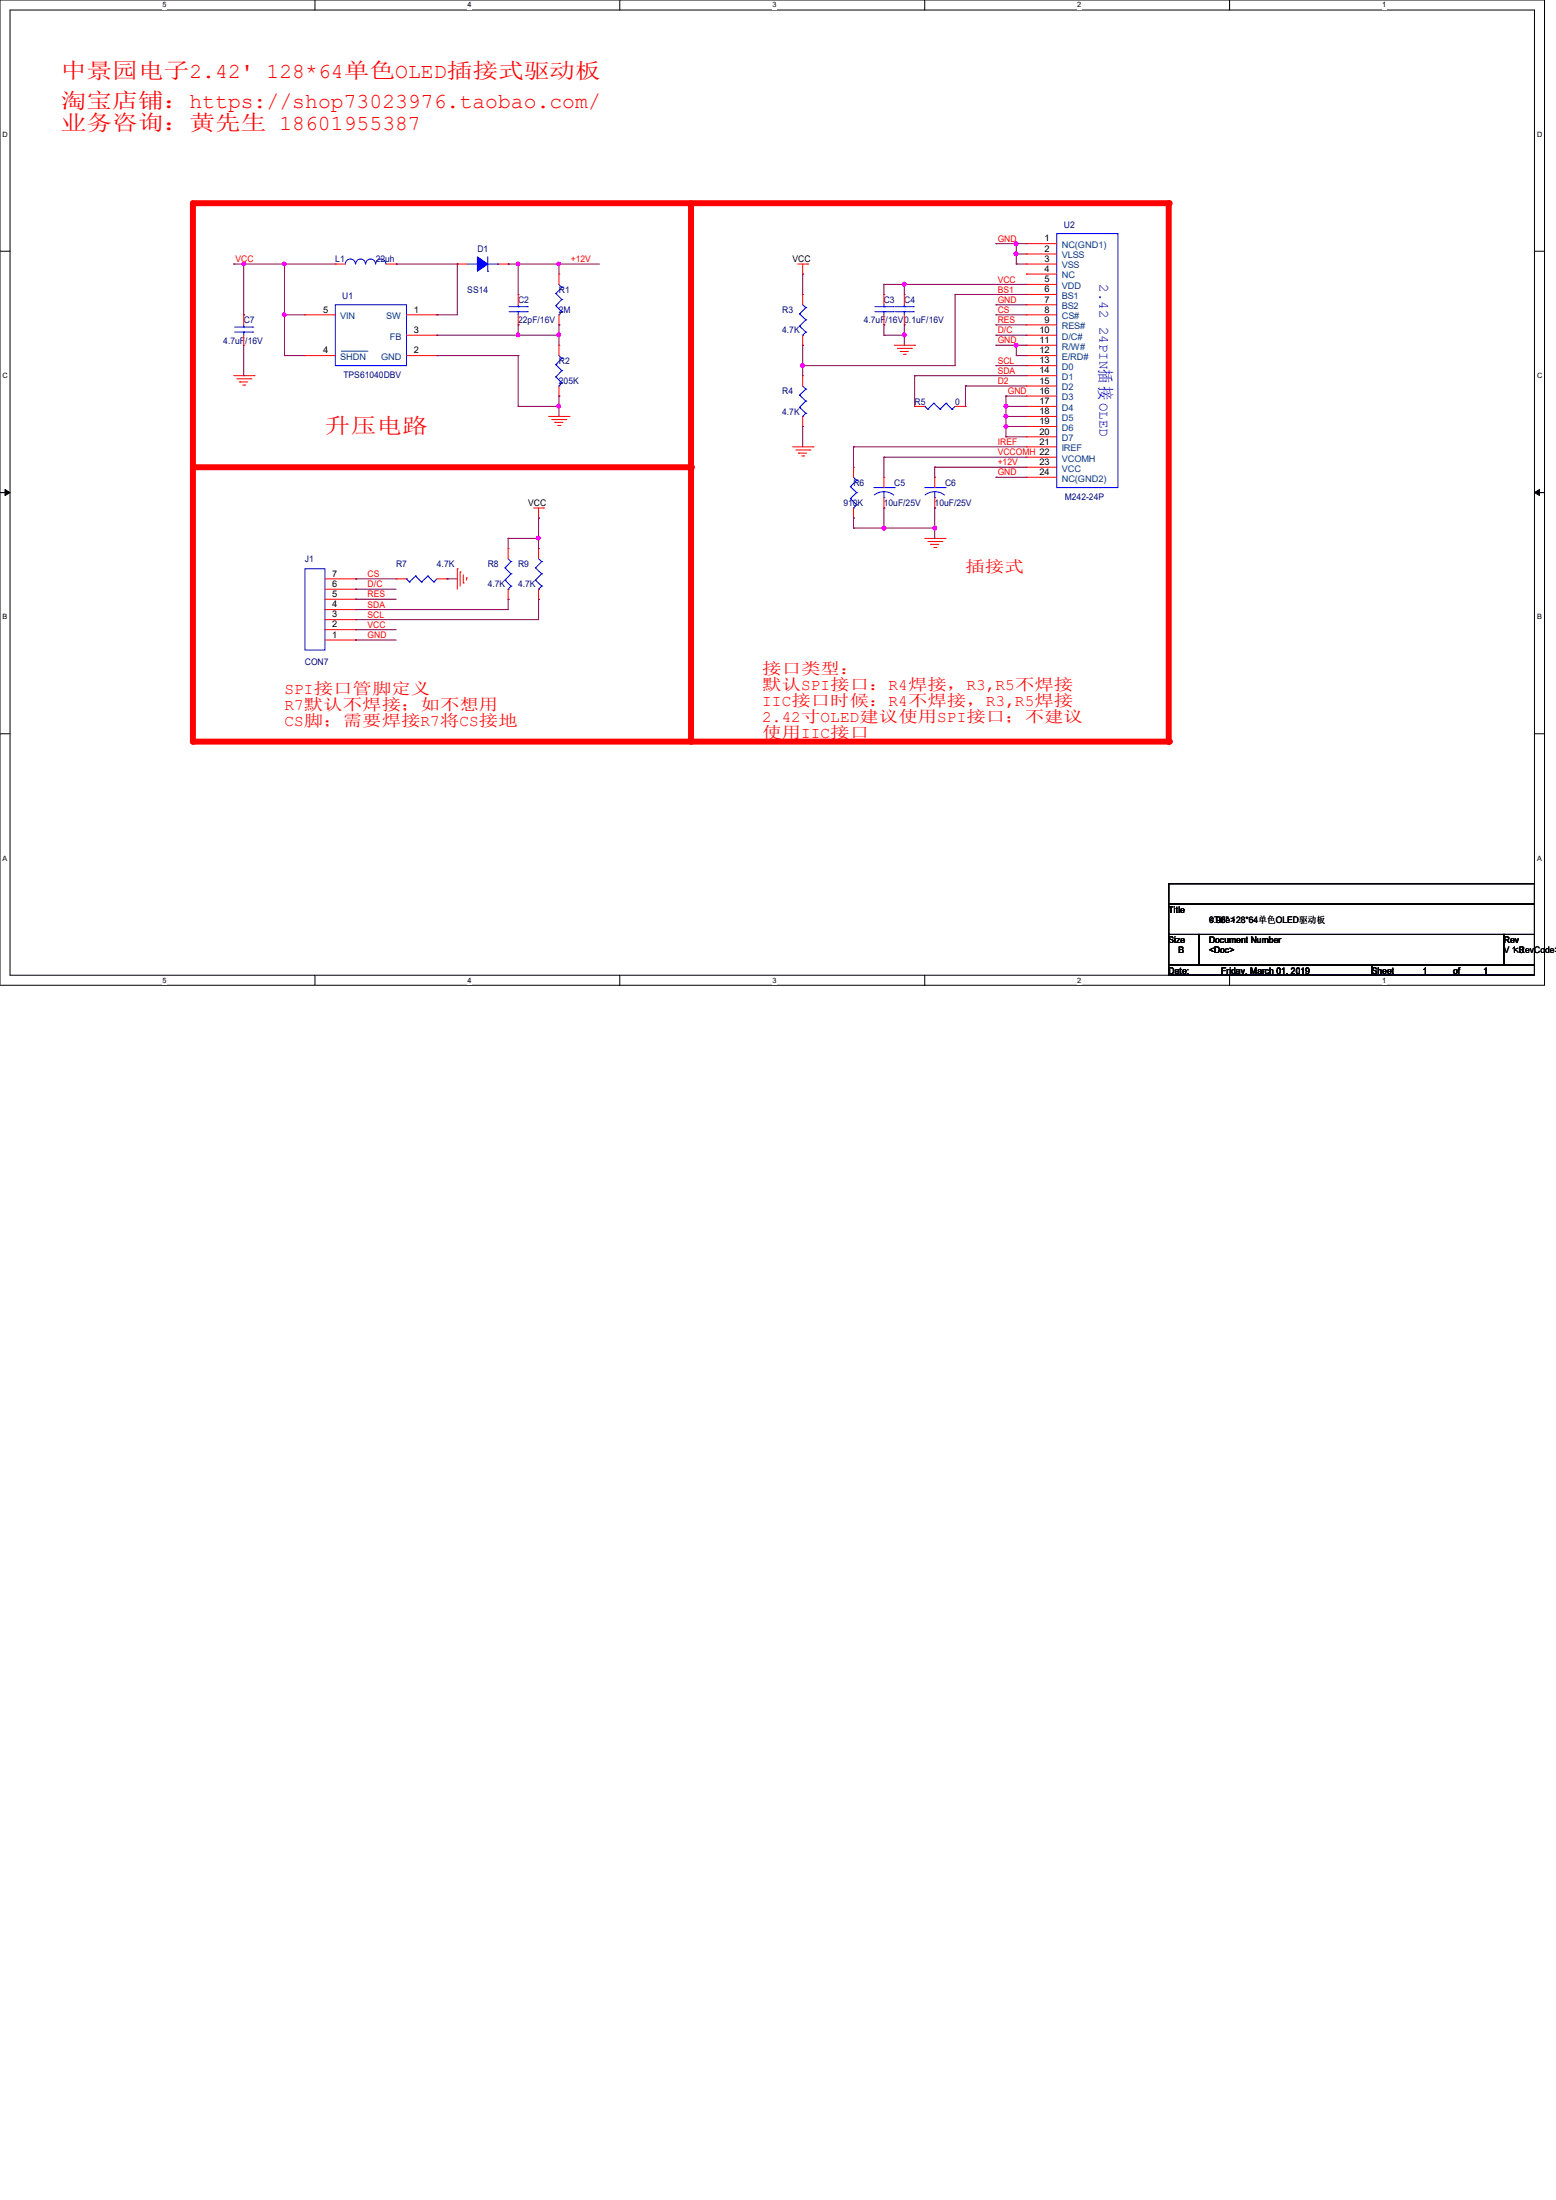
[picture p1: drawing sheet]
<svg xmlns="http://www.w3.org/2000/svg" width="210mm" height="297mm" viewBox="0 0 210 297" stroke-linecap="round" stroke-linejoin="round" font-family="sans-serif">
<path d="M0 0h208.4v133h-208.4zM1.4 1.4h205.7v130.3h-205.7z" fill="none" stroke="#000" stroke-width=".13"/>
<g fill="#fff">
<path d="M21.9 .1h.6v1.1h-.6z"/>
<path d="M21.9 131.8h.6v1.1h-.6z"/>
</g>
<path d="M42.5 0v1.4M42.5 131.7v1.3" fill="none" stroke="#000" stroke-width=".13"/>
<g fill="#fff">
<path d="M63.1 .1h.5v1.1h-.5z"/>
<path d="M63.1 131.8h.5v1.1h-.5z"/>
</g>
<path d="M83.7 0v1.4M83.7 131.7v1.3" fill="none" stroke="#000" stroke-width=".13"/>
<g fill="#fff">
<path d="M104.2 .1h.6v1.1h-.6z"/>
<path d="M104.2 131.8h.6v1.1h-.6z"/>
</g>
<path d="M124.8 0v1.4M124.8 131.7v1.3" fill="none" stroke="#000" stroke-width=".13"/>
<g fill="#fff">
<path d="M145.4 .1h.5v1.1h-.5z"/>
<path d="M145.4 131.8h.5v1.1h-.5z"/>
</g>
<path d="M165.9 0v1.4M165.9 131.7v1.3" fill="none" stroke="#000" stroke-width=".13"/>
<g fill="#fff">
<path d="M186.5 .1h.6v1.1h-.6z"/>
<path d="M186.5 131.8h.6v1.1h-.6z"/>
<path d="M.3 17.6h.8v1.1h-.8z"/>
<path d="M207.4 17.6h.8v1.1h-.8z"/>
<path d="M.3 50.2h.8v1.1h-.8z"/>
<path d="M207.4 50.2h.8v1.1h-.8z"/>
</g>
<path d="M0 33.9h1.4M207.1 33.9h1.3" fill="none" stroke="#000" stroke-width=".13"/>
<g fill="#fff">
<path d="M.3 82.8h.7v1.1h-.7z"/>
<path d="M207.4 82.8h.7v1.1h-.7z"/>
</g>
<path d="M0 66.5h1.4M207.1 66.5h1.3" fill="none" stroke="#000" stroke-width=".13"/>
<path d="M.7 66.1l.7 .4-.7 .4zM207.1 66.5l.7-.4v.8z" fill="#000" stroke="#000" stroke-width=".13"/>
<g fill="#fff">
<path d="M.3 115.3h.7v1.1h-.7z"/>
<path d="M207.4 115.3h.7v1.1h-.7z"/>
</g>
<path d="M0 99.1h1.4M207.1 99.1h1.3" fill="none" stroke="#000" stroke-width=".13"/>
<path d="M26 27.4h131.7" fill="none" stroke="#f00" stroke-width=".8"/>
<circle cx="157.7" cy="27.4" r=".4" fill="#f00"/>
<path d="M26 100.1h131.7" fill="none" stroke="#f00" stroke-width=".8"/>
<circle cx="157.7" cy="100.1" r=".4" fill="#f00"/>
<path d="M26 27.4v72.7" fill="none" stroke="#f00" stroke-width=".8"/>
<circle cx="26" cy="100.1" r=".4" fill="#f00"/>
<path d="M157.7 27.4v72.7" fill="none" stroke="#f00" stroke-width=".8"/>
<circle cx="157.7" cy="100.1" r=".4" fill="#f00"/>
<path d="M93.3 27.4v72.7" fill="none" stroke="#f00" stroke-width=".8"/>
<circle cx="93.3" cy="100.1" r=".4" fill="#f00"/>
<path d="M26 63.1h67.3" fill="none" stroke="#f00" stroke-width=".8"/>
<circle cx="93.3" cy="63.1" r=".4" fill="#f00"/>
<g fill="none" stroke="#f00" stroke-width=".13">
<path d="M45.3 35.6h.1M45.3 35.6h1.3M52.1 35.6h1.4M53.5 35.6h.1M61.7 35.6h.1M61.7 35.6h1.4M67.2 35.6h1.4M68.6 35.6h.1M69.9 39.8h.1M69.9 39.8v1.3M75.4 37h.1M75.4 37v1.4"/>
<path d="M107.7 35.6h1.3M108.3 37h.1M108.3 39.8h.1M108.3 35.6v1.4M108.3 39.8v1.3M109 35.6h.1M119.3 39.8h.1M119.3 39.8v1.3M122 39.8h.1M122 39.8v1.3M138.5 32.9h.1M138.5 34.3h.1"/>
<path d="M138.5 35.6h.1M138.5 37h.1M138.5 38.4h.1M138.5 39.8h.1M138.5 35.6h4.1M138.5 32.9h4.1M138.5 34.3h4.1M138.5 37h4.1M138.5 38.4h4.1M138.5 39.8h4.1M31.5 50.7h2.8M32 51.1h1.9"/>
<path d="M32.3 51.6h.1M32.3 51.6h1.1M32.8 52h.2M32.9 42.5h.1M32.9 46.6h.1M32.9 42.5v1.4M32.9 45.3v1.3M33 52h.1M33.9 51.1h.1M34.3 50.7h.1M41.1 48h.1M41.1 42.5h.1"/>
<path d="M41.1 42.5h4.2M41.1 48h4.2M54.9 42.5h4.1M54.9 45.3h4.1M54.9 48h4.1M59 42.5h.1M59 48h.1M59 45.3h.1M69.9 43.9h.1M69.9 42.5v1.4M74 56.2h2.8M74.5 56.6h1.9"/>
<path d="M74.9 57h.1M74.9 57h1.1M75.3 57.4h.3M75.4 46.6h.1M75.4 53.5h.1M75.4 43.9h.1M75.4 42.5v1.4M75.4 46.6v1.4M75.4 52.1v1.4M75.6 57.4h.1M76.4 56.6h.1M76.8 56.2h.1"/>
<path d="M108.3 50.7h.1M108.3 57.6h.1M108.3 46.6h.1M108.3 45.3v1.3M108.3 50.7v1.4M108.3 56.2v1.4M119.3 43.9h.1M119.3 42.5v1.4M120.7 46.6h2.7M121.1 47h1.9M121.5 47.5h.1M121.5 47.5h1.1"/>
<path d="M121.9 47.8h.3M122 43.9h.1M122 42.5v1.4M122.2 47.8h.1M123 47h.1M123.4 46.6h.1M123.4 54.9h.1M123.4 54.9h1.4M128.9 54.9h1.4M130.3 54.9h.1M138.5 41.1h.1M138.5 42.5h.1"/>
<path d="M138.5 43.9h.1M138.5 45.3h.1M138.5 46.6h.1M138.5 48h.1M138.5 49.4h.1M138.5 50.7h.1M138.5 52.1h.1M138.5 53.5h.1M138.5 54.9h.1M138.5 56.2h.1M138.5 57.6h.1M138.5 59h.1"/>
<path d="M138.5 56.2h4.1M138.5 46.6h4.1M138.5 50.7h4.1M138.5 54.9h4.1M138.5 41.1h4.1M138.5 42.5h4.1M138.5 43.9h4.1M138.5 45.3h4.1M138.5 48h4.1M138.5 49.4h4.1M138.5 52.1h4.1M138.5 53.5h4.1"/>
<path d="M138.5 57.6h4.1M138.5 59h4.1M43.9 79.5h4.1M43.9 78.1h4.1M48 79.5h.1M48 78.1h.1M53.5 78.1h.1M53.5 78.1h1.4M59 78.1h1.3M60.3 78.1h.1M61.7 76.8h.1M61.7 76.8v2.7"/>
<path d="M62.1 77.2h.1M62.1 77.2v1.9M62.5 78.7h.1M62.5 77.6v1.1M62.9 78h.1M62.9 78v.3M68.6 74h.1M68.6 74v1.4M68.6 79.5v1.4M72 68.6h1.4M72.7 69.9h.1M72.7 74h.1"/>
<path d="M72.7 68.6v1.3M72.7 74v1.4M72.7 79.5v1.4M73.4 68.6h.1M107 60.3h2.7M107.4 60.7h1.9M107.8 61.2h.1M107.8 61.2h1.1M108.2 61.6h.3M108.5 61.6h.1M109.3 60.7h.1M109.7 60.3h.1"/>
<path d="M115.2 63.1h.1M115.2 69.9h.1M115.2 63.1v1.3M115.2 68.6v1.3M119.3 64.4h.1M119.3 68.6h.1M119.3 64.4v1.4M119.3 67.2v1.4M124.8 72.7h2.8M125.2 73.1h1.9M125.6 73.5h.1M125.6 73.5h1.1"/>
<path d="M126 73.9h.3M126.2 64.4h.1M126.2 68.6h.1M126.2 64.4v1.4M126.2 67.2v1.4M126.3 73.9h.1M127.1 73.1h.1M127.6 72.7h.1M138.5 60.3h.1M138.5 61.7h.1M138.5 63.1h.1M138.5 64.4h.1"/>
<path d="M138.5 60.3h4.1M138.5 61.7h4.1M138.5 63.1h4.1M138.5 64.4h4.1M43.9 86.4h4.1M43.9 85h4.1M43.9 83.7h4.1M43.9 82.3h4.1M43.9 80.9h4.1M48 86.4h.1M48 85h.1M48 83.7h.1"/>
<path d="M48 82.3h.1M48 80.9h.1M68.6 80.9h.1M72.7 80.9h.1"/>
</g>
<path d="M157.7 119.3h49.4v2.7h-49.4zM157.7 122h49.4v4.2h-49.4zM157.7 126.2h4.1v4.1h-4.1zM157.7 130.3h27.5v1.4h-27.5zM161.8 126.2h41.2v4.1h-41.2zM185.2 130.3h21.9v1.4h-21.9zM203 126.2h4.1v4.1h-4.1z" fill="none" stroke="#000" stroke-width=".13"/>
<g fill="none" stroke="#00f" stroke-width=".13">
<path d="M46.6 35.6a.68 .68 0 0 1 .7-.6 .68 .68 0 0 1 .7 .6M48 35.6a.66 .66 0 0 1 .7-.6 .66 .66 0 0 1 .6 .6M49.4 35.6a.66 .66 0 0 1 .6-.6 .66 .66 0 0 1 .7 .6M50.7 35.6a.68 .68 0 0 1 .7-.6 .68 .68 0 0 1 .7 .6M63.1 35.6h1.3M64.4 35.6h.1M65.8 36.6h.1M65.8 34.7v1.9M65.8 35.6h1.4M67.2 35.6h.1M75 39.6h.1M75 39.6l.8 .8"/>
<path d="M75.4 38.4l.4 .4M75.8 38.8h.1M75.8 38.8l-.8 .8M142.6 31.5h8.3v34.3h-8.3zM31.7 44.8h2.4M31.7 44.2h2.4M32.9 44.2h.1M32.9 44.8h.1M32.9 43.9v.3M32.9 44.8v.5M34.1 44.8h.1M34.1 44.2h.1"/>
<path d="M45.3 41.1h9.6v8.3h-9.6zM68.7 42.1h2.5M68.7 41.4h2.5M69.9 41.4h.1M69.9 42.1h.1M69.9 41.1v.3M69.9 42.1v.4M71.2 42.1h.1M71.2 41.4h.1M75 49.2h.1M75 50.9h.1M75 41.3h.1"/>
<path d="M75 49.2l.8 .8M75 50.9l.8 .8M75 41.3l.8 .8M75.4 52.1h.1M75.4 42.5h.1M75.4 48l.4 .4M75.8 48.4h.1M75.8 50h.1M75.8 51.7h.1M75.8 40.4h.1M75.8 42.1h.1M75.8 48.4l-.8 .8"/>
<path d="M75.8 50l-.8 .9M75.8 51.7l-.4 .4M75.8 40.4l-.8 .9M75.8 42.1l-.4 .4M107.9 53.3h.1M107.9 55h.1M107.9 42.4h.1M107.9 44h.1M107.9 53.3l.9 .8M107.9 55l.9 .8M107.9 42.4l.9 .8M107.9 44l.9 .8"/>
<path d="M108.3 56.2h.1M108.3 45.3h.1M108.3 52.1l.5 .4M108.3 41.1l.5 .4M108.8 52.5h.1M108.8 54.1h.1M108.8 55.8h.1M108.8 41.5h.1M108.8 43.2h.1M108.8 44.8h.1M108.8 52.5l-.9 .8M108.8 54.1l-.9 .9"/>
<path d="M108.8 55.8l-.5 .4M108.8 41.5l-.9 .9M108.8 43.2l-.9 .8M108.8 44.8l-.5 .5M118.1 42.1h2.5M118.1 41.4h2.5M119.3 41.4h.1M119.3 42.1h.1M119.3 41.1v.3M119.3 42.1v.4M120.6 42.1h.1M120.6 41.4h.1"/>
<path d="M120.8 42.1h2.5M120.8 41.4h2.5M122 41.4h.1M122 42.1h.1M122 41.1v.3M122 42.1v.4M123.3 42.1h.1M123.3 41.4h.1M124.8 54.9h.1M124.8 54.9l.4 .3M125.2 55.2h.1M126 54.4h.1"/>
<path d="M126 54.4l.9 .8M126 54.4l-.8 .8M126.9 55.2h.1M127.7 54.4h.1M127.7 54.4l.8 .8M127.7 54.4l-.8 .8M128.5 55.2h.1M128.9 54.9l-.4 .3M41.1 76.8h2.8v11h-2.8zM54.9 78.1h.1M54.9 78.1l.3 .5M55.2 78.6h.1"/>
<path d="M56.1 77.8h.1M56.1 77.8l.8 .8M56.1 77.8l-.9 .8M56.9 78.6h.1M57.7 77.8h.1M57.7 77.8l.8 .8M57.7 77.8l-.8 .8M58.5 78.6h.1M59 78.1l-.5 .5M68.2 76.7h.1M68.2 78.3h.1M68.2 76.7l.8 .8"/>
<path d="M68.2 78.3l.8 .8M68.6 79.5h.1M68.6 75.4l.4 .4M69 75.8h.1M69 77.5h.1M69 79.1h.1M69 75.8l-.8 .9M69 77.5l-.8 .8M69 79.1l-.4 .4M72.3 76.7h.1M72.3 78.3h.1M72.3 76.7l.8 .8"/>
<path d="M72.3 78.3l.8 .8M72.7 79.5h.1M72.7 75.4l.4 .4M73.1 75.8h.1M73.1 77.5h.1M73.1 79.1h.1M73.1 75.8l-.8 .9M73.1 77.5l-.8 .8M73.1 79.1l-.4 .4M114.8 65.7h.1M114.8 67.3h.1M114.8 65.7l.8 .8"/>
<path d="M114.8 67.3l.8 .9M115.2 68.6h.1M115.2 64.4l.4 .5M115.6 64.9h.1M115.6 66.5h.1M115.6 68.2h.1M115.6 64.9l-.8 .8M115.6 66.5l-.8 .8M115.6 68.2l-.4 .4M117.9 65.8h2.8M119.3 67.2h.1M119.3 66.4a2.14 2.14 0 0 1 1.3 .4"/>
<path d="M119.3 66.4a2.15 2.15 0 0 0-1.3 .4M119.3 66.4v.8M120.7 65.8h.1M124.8 65.8h2.8M126.2 67.2h.1M126.2 66.4a2.14 2.14 0 0 1 1.3 .4M126.2 66.4a2.15 2.15 0 0 0-1.4 .4M126.2 66.4v.8M127.6 65.8h.1"/>
</g>
<path d="M64.4 34.7l1.4 .9-1.4 1z" fill-rule="evenodd" fill="#00f" stroke="#00f" stroke-width=".13"/>
<path d="M46 47.4h3.6M49.6 47.4h.1" fill="none" stroke="#004080" stroke-width=".13"/>
<g fill="none" stroke="#800040" stroke-width=".13">
<path d="M31.5 35.6h.1M31.5 35.6h13.8M32.9 35.6h.1M32.9 35.6v6.9M38.4 35.6h.1M38.4 35.6v12.4M53.5 35.6h.1M53.5 35.6h8.2M61.7 35.6h.1M61.7 35.6v6.9h-2.7M68.6 35.6h.1M68.6 35.6h12.3"/>
<path d="M69.9 35.6h.1M69.9 35.6v4.2M75.4 35.6h.1M75.4 35.6v1.4M108.3 37h.1M108.3 37v2.8M119.3 38.4h.1M119.3 38.4v1.4M119.3 38.4h19.2M122 38.4h.1M122 38.4v1.4M128.9 39.8h.1"/>
<path d="M128.9 39.8v9.6h-20.6M128.9 39.8h9.6M134.4 32.9h.1M134.4 32.9h4.1M137.2 32.9h.1M137.2 35.6h.1M137.2 34.3h.1M137.2 35.6h1.3M137.2 32.9v2.7M137.2 34.3h1.3M32.9 42.5h.1M32.9 50.7h.1"/>
<path d="M32.9 46.6v4.1M38.4 42.5h.1M38.4 48h.1M38.4 42.5h2.7M38.4 48h2.7M59 42.5h.1M59 45.3h.1M59 48h.1M59 48h10.9M59 45.3h16.4M69.9 43.9h.1M69.9 45.3h.1"/>
<path d="M69.9 48h.1M69.9 54.9h.1M69.9 43.9v1.4M69.9 48v6.9M69.9 54.9h5.5M75.4 45.3h.1M75.4 53.5h.1M75.4 43.9h.1M75.4 54.9h.1M75.4 43.9v2.7M75.4 53.5v2.7M108.3 57.6h.1"/>
<path d="M108.3 46.6h.1M108.3 49.4h.1M108.3 46.6v4.1M108.3 57.6v2.7M119.3 43.9h.1M119.3 45.3h.1M119.3 45.3h2.7M119.3 43.9v1.4M122 43.9h.1M122 45.3h.1M122 43.9v2.7M123.4 50.7h.1"/>
<path d="M123.4 50.7v4.2M123.4 50.7h15.1M130.3 52.1h.1M130.3 52.1v2.8M130.3 52.1h8.2M134.4 49.4h.1M134.4 42.5h.1M134.4 41.1h.1M134.4 46.6h.1M134.4 45.3h.1M134.4 43.9h.1M134.4 42.5h4.1"/>
<path d="M134.4 45.3h4.1M134.4 49.4h4.1M134.4 41.1h4.1M134.4 46.6h4.1M134.4 43.9h4.1M135.8 57.6h.1M135.8 59h.1M135.8 53.5h.1M135.8 56.2h.1M135.8 54.9h.1M135.8 54.9h2.7M135.8 57.6h2.7"/>
<path d="M135.8 59h2.7M135.8 53.5v5.5M135.8 53.5h2.7M135.8 56.2h2.7M137.2 46.6h.1M137.2 48h.1M137.2 48h1.3M137.2 46.6v1.4M48 79.5h.1M48 78.1h.1M48 79.5h5.5M48 78.1h5.5"/>
<path d="M60.3 78.1h.1M60.3 78.1h1.4M68.6 72.7h.1M68.6 72.7v1.3M68.6 72.7h4.1M72.7 69.9h.1M72.7 72.7h.1M72.7 69.9v4.1M115.2 60.3h.1M115.2 71.3h.1M115.2 69.9h.1M115.2 71.3h11"/>
<path d="M115.2 60.3v2.8M115.2 69.9v1.4M115.2 60.3h23.3M119.3 61.7h.1M119.3 71.3h.1M119.3 68.6h.1M119.3 61.7v2.7M119.3 68.6v2.7M119.3 61.7h19.2M126.2 63.1h.1M126.2 68.6h.1M126.2 71.3h.1"/>
<path d="M126.2 63.1v1.3M126.2 68.6v4.1M126.2 63.1h12.3M134.4 64.4h.1M134.4 64.4h4.1M48 83.7h.1M48 82.3h.1M48 80.9h.1M48 86.4h.1M48 85h.1M48 80.9h5.5M48 86.4h5.5"/>
<path d="M48 85h5.5M68.6 80.9h.1M68.6 80.9v1.4h-20.6M72.7 80.9h.1M72.7 80.9v2.8h-24.7"/>
</g>
<g fill="#f0f" stroke="#f0f" stroke-width=".13">
<circle cx="38.4" cy="42.5" r=".24"/>
<circle cx="69.9" cy="45.2" r=".24"/>
<circle cx="69.9" cy="35.6" r=".23"/>
<circle cx="75.4" cy="54.8" r=".25"/>
<circle cx="75.4" cy="45.2" r=".25"/>
<circle cx="75.4" cy="35.6" r=".24"/>
<circle cx="72.6" cy="72.6" r=".25"/>
<circle cx="32.9" cy="35.6" r=".24"/>
<circle cx="38.4" cy="35.6" r=".24"/>
<circle cx="126.2" cy="71.3" r=".25"/>
<circle cx="119.3" cy="71.3" r=".25"/>
<circle cx="122" cy="45.2" r=".25"/>
<circle cx="137.1" cy="32.9" r=".25"/>
<circle cx="122" cy="38.4" r=".25"/>
<circle cx="135.8" cy="57.6" r=".25"/>
<circle cx="135.8" cy="56.2" r=".24"/>
<circle cx="135.8" cy="54.8" r=".25"/>
<circle cx="137.1" cy="34.2" r=".25"/>
<circle cx="137.1" cy="46.6" r=".25"/>
<circle cx="108.3" cy="49.4" r=".24"/>
</g>
<g font-size="2.9" fill="#f00">
<text x="8.2" y="10.5">中景园电子2.42' 128*64单色OLED插接式驱动板</text>
<text x="8.2" y="14.6">淘宝店铺：https://shop73023976.taobao.com/</text>
<text x="8.2" y="17.5">业务咨询：黄先生 18601955387</text>
<text x="43.9" y="58.5">升压电路</text>
</g>
<text font-size="2.3" fill="#00f" x="148.4" y="49.8" transform="rotate(90 148.4 49.8)">插接</text>
<g font-size="2.2" fill="#f00">
<text x="130.3" y="77.2">插接式</text>
<text x="38.4" y="93.6">SPI接口管脚定义</text>
<text x="38.4" y="95.8">R7默认不焊接；如不想用</text>
<text x="102.9" y="90.9">接口类型：</text>
<text x="102.9" y="93.1">默认SPI接口：R4焊接，R3,R5不焊接</text>
<text x="102.9" y="95.3">IIC接口时候：R4不焊接，R3,R5焊接</text>
<text x="38.4" y="98">CS脚；需要焊接R7将CS接地</text>
<text x="102.9" y="99.6">使用IIC接口</text>
<text x="102.9" y="97.4">2.42寸OLED建议使用SPI接口；不建议</text>
</g>
<g font-size="1.9" fill="#00f">
<text x="148.4" y="38.4" transform="rotate(90 148.4 38.4)">2.42 24PIN</text>
<text x="148.4" y="54.4" transform="rotate(90 148.4 54.4)">OLED</text>
</g>
<g font-size="1.2" fill="#f00">
<text x="31.8" y="35.4">VCC</text>
<text x="77" y="35.4">+12V</text>
<text x="134.6" y="32.6">GND</text>
<text x="134.6" y="39.5">BS1</text>
<text x="134.6" y="38.1">VCC</text>
<text x="134.6" y="40.9">GND</text>
<text x="134.6" y="42.2">CS</text>
<text x="134.6" y="46.4">GND</text>
<text x="134.6" y="45">D/C</text>
<text x="134.6" y="43.6">RES</text>
<text x="134.6" y="50.5">SDA</text>
<text x="134.6" y="49.1">SCL</text>
<text x="134.6" y="51.9">D2</text>
<text x="136" y="53.2">GND</text>
<text x="134.6" y="62.8">+12V</text>
<text x="134.6" y="61.5">VCCOMH 22</text>
<text x="134.6" y="60.1">IREF</text>
<text x="134.6" y="64.2">GND</text>
<text x="49.6" y="77.9">CS</text>
<text x="49.6" y="79.3">D/C</text>
<text x="49.6" y="83.4">SCL</text>
<text x="49.6" y="82">SDA</text>
<text x="49.6" y="80.6">RES</text>
<text x="49.6" y="86.1">GND</text>
<text x="49.6" y="84.8">VCC</text>
</g>
<g font-size="1.2" fill="#000080">
<text x="45.3" y="35.4">L1</text>
<text x="50.7" y="35.4">22uh</text>
<text x="64.4" y="34">D1</text>
<text x="143.6" y="30.7">U2</text>
<text x="46.2" y="40.3">U1</text>
<text x="63.1" y="39.5">SS14</text>
<text x="69.9" y="40.9">C2</text>
<text x="75.4" y="39.5">R1</text>
<text x="119.3" y="40.9">C3</text>
<text x="122" y="40.9">C4</text>
<text x="30.1" y="46.4">4.7uF/16V</text>
<text x="32.9" y="43.6">C7</text>
<text x="69.9" y="43.6">22pF/16V</text>
<text x="75.4" y="42.3">2M</text>
<text x="105.6" y="42.3">R3</text>
<text x="105.6" y="45">4.7K</text>
<text x="116.6" y="43.6">4.7uF/16V0.1uF/16V</text>
<text x="46.4" y="51.1">TPS61040DBV</text>
<text x="75.4" y="49.1">R2</text>
<text x="75.4" y="51.9">205K</text>
<text x="105.6" y="53.3">R4</text>
<text x="105.6" y="56">4.7K</text>
<text x="123.4" y="54.6">R5</text>
<text x="128.9" y="54.6">0</text>
<text x="115.2" y="65.6">R6</text>
<text x="120.7" y="65.6">C5</text>
<text x="127.5" y="65.6">C6</text>
<text x="113.8" y="68.3">910K</text>
<text x="119.3" y="68.3">10uF/25V</text>
<text x="126.1" y="68.3">10uF/25V</text>
<text x="143.7" y="67.5">M242-24P</text>
<text x="41.1" y="75.9">J1</text>
<text x="53.5" y="76.6">R7</text>
<text x="59" y="76.6">4.7K</text>
<text x="65.8" y="76.6">R8</text>
<text x="69.9" y="76.6">R9</text>
<text x="65.8" y="79.3">4.7K</text>
<text x="69.9" y="79.3">4.7K</text>
<text x="41.1" y="89.7">CON7</text>
</g>
<g font-size="1.2">
<text x="107" y="35.4">VCC</text>
<text x="141" y="32.6">1</text>
<text x="141" y="34">2</text>
<text x="141" y="35.3">3</text>
<text x="141" y="36.7">4</text>
<text x="141" y="38.1">5</text>
<text x="141" y="39.5">6</text>
<text x="141" y="40.9">7</text>
<text x="43.6" y="47.7">4</text>
<text x="43.6" y="42.2">5</text>
<text x="55.8" y="42.2">1</text>
<text x="55.8" y="47.7">2</text>
<text x="55.8" y="45">3</text>
<text x="140.3" y="45">10</text>
<text x="140.3" y="46.3">11</text>
<text x="140.3" y="47.7">12</text>
<text x="141" y="42.2">8</text>
<text x="141" y="43.6">9</text>
<text x="140.3" y="49.1">13</text>
<text x="140.3" y="50.4">14</text>
<text x="140.3" y="51.8">15</text>
<text x="140.3" y="53.2">16</text>
<text x="140.3" y="54.6">17</text>
<text x="140.3" y="55.9">18</text>
<text x="140.3" y="57.3">19</text>
<text x="140.3" y="58.7">20</text>
<text x="140.3" y="60">21</text>
<text x="140.3" y="62.8">23</text>
<text x="140.3" y="64.1">24</text>
<text x="71.3" y="68.3">VCC</text>
<text x="44.8" y="77.9">7</text>
<text x="44.8" y="83.4">3</text>
<text x="44.8" y="82">4</text>
<text x="44.8" y="80.6">5</text>
<text x="44.8" y="79.2">6</text>
<text x="44.8" y="86.1">1</text>
<text x="44.8" y="84.7">2</text>
<text x="157.7" y="123.2">Title</text>
<text x="163.2" y="124.6">&lt;Title&gt;</text>
<text x="163.2" y="124.6">0.96'' 128*64单色OLED驱动板</text>
<text x="157.7" y="127.3">Size</text>
<text x="157.7" y="131.4">Date:</text>
<text x="159.1" y="128.7">B</text>
<text x="163.2" y="127.3">Document Number</text>
<text x="163.2" y="128.7">&lt;Doc&gt;</text>
<text x="164.8" y="131.4">Friday, March 01, 2019</text>
<text x="185.1" y="131.4">Sheet</text>
<text x="192" y="131.4">1</text>
<text x="196.1" y="131.4">of</text>
<text x="200.2" y="131.4">1</text>
<text x="203" y="127.3">Rev</text>
<text x="203" y="128.7">V 1.0</text>
<text x="204.3" y="128.7">&lt;RevCode&gt;</text>
</g>
<g font-size="1.2" fill="#004080">
<text x="143.3" y="33.5">NC(GND1)</text>
<text x="143.3" y="34.9">VLSS</text>
<text x="143.3" y="36.2">VSS</text>
<text x="143.3" y="37.6">NC</text>
<text x="143.3" y="39">VDD</text>
<text x="143.3" y="40.3">BS1</text>
<text x="143.3" y="41.7">BS2</text>
<text x="45.9" y="43.1">VIN</text>
<text x="52.1" y="43.1">SW</text>
<text x="52.6" y="45.8">FB</text>
<text x="143.3" y="43.1">CS#</text>
<text x="143.3" y="44.5">RES#</text>
<text x="143.3" y="45.8">D/C#</text>
<text x="143.3" y="47.2">R/W#</text>
<text x="45.9" y="48.6">SHDN</text>
<text x="51.4" y="48.6">GND</text>
<text x="143.3" y="48.6">E/RD#</text>
<text x="143.3" y="50">D0</text>
<text x="143.3" y="51.3">D1</text>
<text x="143.3" y="52.7">D2</text>
<text x="143.3" y="54.1">D3</text>
<text x="143.3" y="55.5">D4</text>
<text x="143.3" y="56.8">D5</text>
<text x="143.3" y="58.2">D6</text>
<text x="143.3" y="59.6">D7</text>
<text x="143.3" y="60.9">IREF</text>
<text x="143.3" y="62.3">VCOMH</text>
<text x="143.3" y="63.7">VCC</text>
<text x="143.3" y="65">NC(GND2)</text>
</g>
<g font-size="1">
<text x="21.9" y="1">5</text>
<text x="63.1" y="1">4</text>
<text x="104.2" y="1">3</text>
<text x="145.4" y="1">2</text>
<text x="186.5" y="1">1</text>
<text x=".3" y="18.5">D</text>
<text x="207.5" y="18.5">D</text>
<text x=".3" y="51">C</text>
<text x="207.5" y="51">C</text>
<text x=".3" y="83.6">B</text>
<text x="207.5" y="83.6">B</text>
<text x=".3" y="116.2">A</text>
<text x="207.5" y="116.2">A</text>
<text x="21.9" y="132.7">5</text>
<text x="63.1" y="132.7">4</text>
<text x="104.2" y="132.7">3</text>
<text x="145.4" y="132.7">2</text>
<text x="186.5" y="132.7">1</text>
</g>
</svg>
